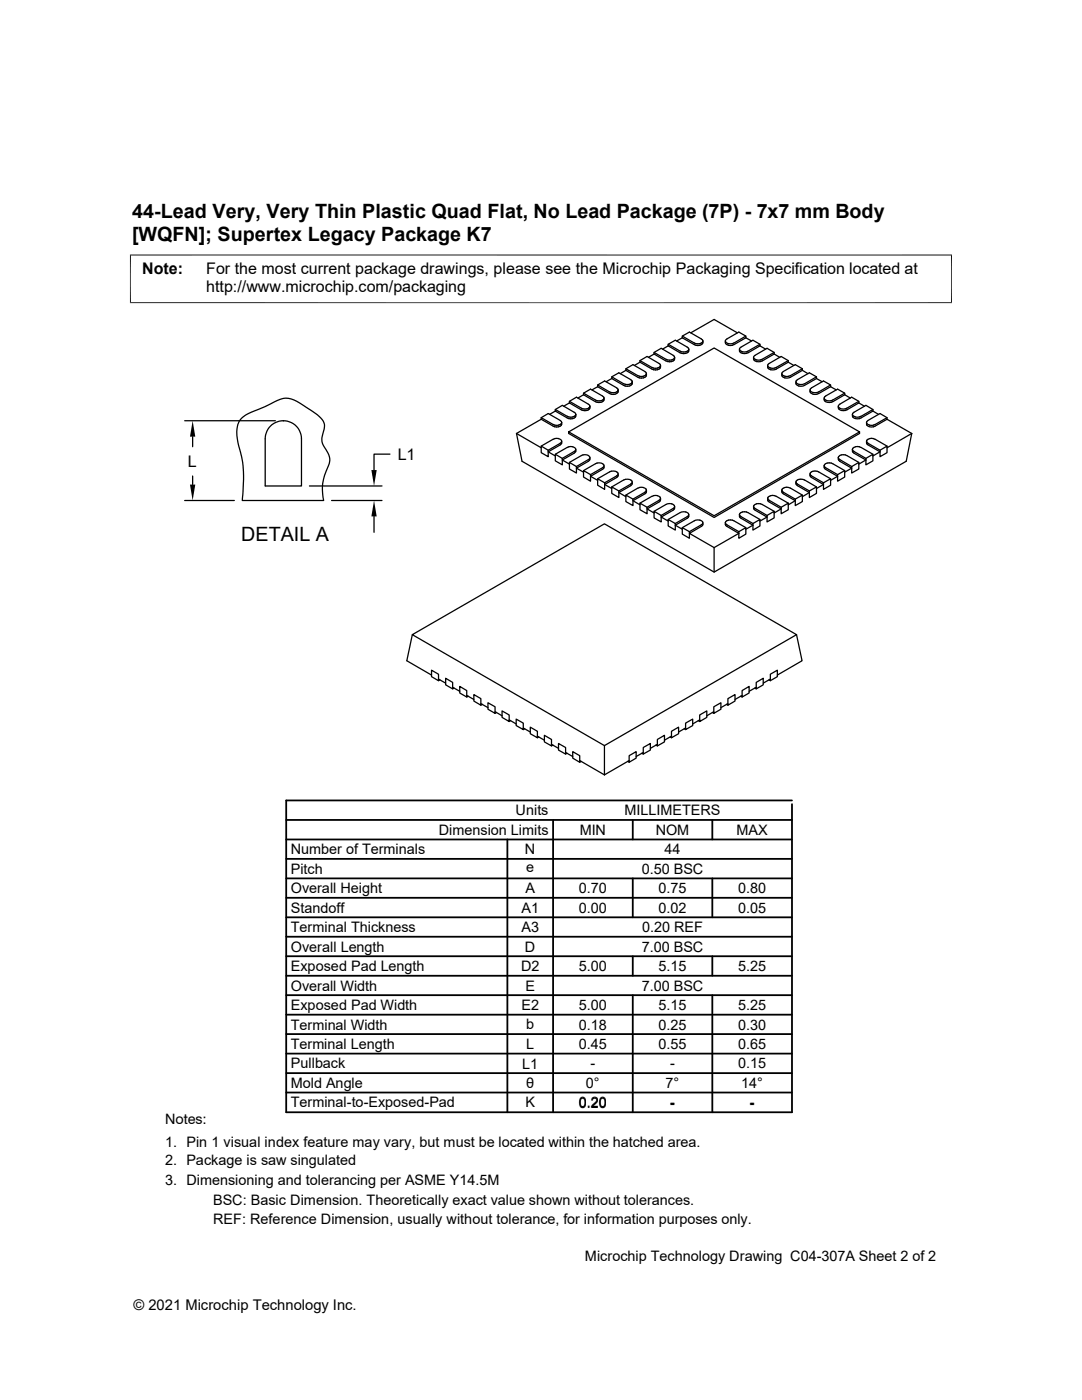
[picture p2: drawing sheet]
<svg xmlns="http://www.w3.org/2000/svg" width="216mm" height="279mm" viewBox="0 0 216 279" stroke-linecap="round" stroke-linejoin="round" font-family="sans-serif">
<g fill="none" stroke="#000" stroke-width=".25">
<path d="M116.4 78.8l-1.1 .6M116.4 78.8l2.4 1.4a1.02 1.02 0 0 0 1.1 .1 1.02 1.02 0 0 0 .6-.9M116.4 78.5l2.4 1.3a1.57 1.57 0 0 0 1.4 0M116.4 78.8v-.3l1.4-.8 2.4 1.3M119.3 77.2v-.4l1.3-.8 2.4 1.4 .3 .4M119.3 76.8l2.7 1.5M119.3 77.2l2.3 1.3M119.3 77.2l-1.2 .6M120.2 79.1l.3 .3M120.5 79.7l-.3 .1M120.5 79.4v.2M121.6 78.5l.4 .2"/>
<path d="M122.1 75.5v-.3l1.4-.8 2.4 1.4 .3 .4M122.1 75.5l2.4 1.4a1.02 1.02 0 0 0 1 .2 1.02 1.02 0 0 0 .7-.9M122.1 75.2l2.4 1.4M122.1 75.5l-1.2 .7M123.3 77.8a.95 .95 0 0 1-1.4 .9M123.3 77.8a1.02 1.02 0 0 1-1.4 .5M124.9 73.9l-1.1 .7M124.9 73.9l2.7 1.5M124.9 73.6l2.4 1.4M124.9 73.9v-.3l1.4-.8 2.4 1.3M126.2 76.2a1.17 1.17 0 0 1-1.7 .4M127.3 75l.3 .1"/>
<path d="M127.7 72.3l2.4 1.4a1.49 1.49 0 0 0 1.6-.2M127.7 72l2.7 1.4M127.7 72.3l-1.1 .6M127.7 72.3v-.3l1.4-.9 2.5 1.5 .2 .3M128.7 75.3l-1.1 .1M128.7 74.2l.3 .4a1.08 1.08 0 0 1-1.4 .5M129 74.9l-.3 .4M129 74.6v.3M130.5 70.7v-.4l1.4-.8 2.4 1.4M130.5 70.7l2.6 1.4 .9 .1M130.5 70.3l2.6 1.5h.9M130.5 70.7l-1.1 .6"/>
<path d="M131.2 73.5h-.8M131.8 72.9l-.2 .3-.4 .2M131.8 72.9l-.1 .5M133.3 69l-1.1 .7M133.3 68.7l2.4 1.4a1.16 1.16 0 0 0 1.7-.4M133.3 69l2.4 1.4M133.3 69v-.3l1.4-.8 2.4 1.4 .3 .4M134.3 70.9l.3 .5-.3 .3M134.3 71.7l-.3 .1M134.6 71.6l-.1 .3-.5 .3M134.6 71.3v.3M136.1 67.4v-.3l1.5-.8 2.4 1.3"/>
<path d="M136.1 67.4l2.5 1.4M136.1 67.1l2.5 1.4M136.1 67.4l-1.1 .7M137.4 69.7a.93 .93 0 0 1-1.4 .8l-.3-.1M137.8 66.4l4.7-2.6 4.6 2.6M138.5 68.8l.4 .1M138.5 68.5l1.2 .1M139.7 68.9h-.8M140 67.7l.3 .4M140.3 68.1a.65 .65 0 0 1-.7 .8M140.3 68.1l-.2 .3-.5 .2M144.7 68.1l.1 .4 .2 .3"/>
<path d="M145 67.7a.48 .48 0 0 0-.2 .6 .48 .48 0 0 0 .6 .3M145.1 68.8l.3 .1M145.3 68.9h.8M146.4 68.5l-1.1 .1M147.6 69.7a.93 .93 0 0 0 1.3 .8M148.8 67.4v-.3l-1.4-.8-2.4 1.3M148.8 67.4l-2.7 1.5M148.8 67.1l-2.4 1.4M148.8 67.4l1.2 .7M149.2 70.4l-.3 .1M150.4 71.3v.4l.3 .3M150.7 70.9l-.3 .4 .3 .4"/>
<path d="M150.7 71.7l.3 .1M150.7 72l.3 .2M151.6 69l1.2 .7M151.6 68.7l-2.7 1.5M151.6 69l-2.4 1.4M151.6 69v-.3l-1.4-.8-2.4 1.4a.48 .48 0 0 0-.2 .6 .48 .48 0 0 0 .6 .3h.7M153.2 72.9v.5M153.8 73.5h.8M154.5 70.7l1.1 .6M154.5 70.7v-.4l-1.4-.8-2.4 1.4M154.5 70.7l-2.7 1.5h-.8M154.5 70.3l-2.7 1.5h-.8"/>
<path d="M156 74.6v.3M156 74.9l.1 .2M156.1 75.1l.2 .2M156.1 74.8l.2 .2M156.1 74.4v.4M156.3 74.2l-.2 .2M157.3 72.3v-.3l-1.4-.9-2.4 1.4-.3 .3a.52 .52 0 0 0 .6 .6M157.3 72.3l-2.4 1.4a1.49 1.49 0 0 1-1.7-.2M157.3 72l-2.7 1.4M157.3 72.3l1.1 .6M157.7 75a1.37 1.37 0 0 1-1.4 0M160.1 73.9l1.1 .7"/>
<path d="M160.1 73.9l-2.4 1.4a1.52 1.52 0 0 1-1.4 0M160.1 73.6l-2.4 1.4M160.1 73.9v-.3l-1.4-.8-2.4 1.3M161.6 77.8l.1 .5M161.7 78.3a1.4 1.4 0 0 0 1.6 .2M161.7 77.6v.4M162.9 75.5l1.1 .7M162.9 75.5v-.3l-1.4-.8-2.4 1.4a.48 .48 0 0 0-.2 .6 .48 .48 0 0 0 .5 .3l1.1-.1M162.9 75.5l-2.4 1.4a1.04 1.04 0 0 1-1.1 .2 1.04 1.04 0 0 1-.6-.9M162.9 75.2l-2.4 1.4M164.4 79.4v.4M164.5 79.8l.2 .4"/>
<path d="M164.5 79.7l.2 .1M164.7 79.1a.37 .37 0 0 0-.2 .5M164.8 79.8l1.1 .2M165.7 77.2v-.4l-1.4-.8-2.6 1.6M165.7 77.2l1.2 .6M165.7 76.8l-2.4 1.4a1.49 1.49 0 0 1-1.6-.2M165.7 77.2l-2.4 1.3M168.6 78.8v-.3l-1.5-.8-2.4 1.3M168.6 78.8l1.1 .6M168.6 78.8l-2.8 1.5M168.6 78.5l-2.8 1.5M36.9 99.9h9.9"/>
<path d="M36.9 84h18M38.4 87.1v2.1M38.4 95v1.7M48.3 83.4l1.3-.9 3.2-1.3a11.7 11.7 0 0 1 4.2-1.7 8.7 8.7 0 0 1 4.5 2 6.5 6.5 0 0 1 3.2 3 6.1 6.1 0 0 1-.5 3l.1 .9 .7 1.3a3.2 3.2 0 0 1 .3 3.9 9.3 9.3 0 0 0-.7 6.3h-16.3a26 26 0 0 0-.8-11.7 5.3 5.3 0 0 1 .6-4.7zM54 85a3.6 3.6 0 0 1 3.9-.7 3.6 3.6 0 0 1 2.3 3.3v9.4h-7.3v-9.8l.4-1.2zM56.5 84h.1M61.7 97h14.5M66.2 99.9h10M77.8 90.6h-3.2v3.2M103.1 86.5l4.9 2.9M103.1 86.5l1.1 5.6 38.3 22.1 38.3-22.1 1.1-5.6M108 89l1.4 .9v1.2l-1.4-.8z"/>
<path d="M108 83.7l2.4 1.3 1.1 .2M108 83.4l2.4 1.3M108 83.7l-4.9 2.8M108 83.7v-.3l1.4-.9 2.6 1.6M110.4 84.7l.3 .2h.8M110.4 87.7l-2.4 1.3M110.8 82v-.3l1.4-.8 2.5 1.5 .2 .3M110.8 82l2.7 1.5M110.8 81.7l2.4 1.4M110.8 90.7l1.4 .8v1.3l-1.4-.8zM110.8 82l-1.1 .7M111.5 87.5a.48 .48 0 0 1 .6 .4 .48 .48 0 0 1-.3 .6"/>
<path d="M111.5 87.5h-.8l-.3 .2M111.8 85l-.3 .2M111.8 88.5l-2.4 1.4M112 84.1l.1 .2M112.1 88.1l-.2 .6-2.5 1.5 1.4 .8M112.1 84.3a.6 .6 0 0 1-.6 .5M112.1 84.3v.5l-.3 .2M113.2 83.1l.3 .1M113.5 86.2l29-16.8 29 16.8-29 16.7-29-16.7v.3l29 16.8 29-16.8v-.3M113.5 89.2h.8M113.5 89.2l-2.7 1.5M113.6 80.4v-.3l1.4-.8 2.5 1.5 .2 .3"/>
<path d="M113.6 80.4l2.4 1.4a1.47 1.47 0 0 0 1.6-.2M113.6 80.1l2.4 1.4a1.13 1.13 0 0 0 1.7-.4M113.6 92.3l1.4 .8v1.3l-1.4-.8zM113.6 80.4l-1.1 .7M114.3 89.2a.48 .48 0 0 1 .6 .3 .48 .48 0 0 1-.3 .6l-2.4 1.4M114.6 90.4l-2.4 1.4 1.4 .8M114.9 89.7v.4l-.3 .3M114.9 82.7a.93 .93 0 0 1-1.4 .8M114.9 82.7a1.07 1.07 0 0 1-1.4 .5M116.4 93.9l1.4 .8v1.3l-1.4-.8zM117.4 90.9a.37 .37 0 0 1 .2 .6M117.4 90.9a1.57 1.57 0 0 0-1.4 0l-2.4 1.4"/>
<path d="M117.6 91.5l-2.6 1.6M117.7 81.1l-.1 .5M117.7 91.3l-.2 .6-2.5 1.5 1.4 .8M119.3 95.5l1.4 .9v1.3l-1.4-.9zM120.2 92.5a.41 .41 0 0 1 .3 .4 .41 .41 0 0 1-.3 .4l-2.4 1.4M120.2 92.5a1.57 1.57 0 0 0-1.4 0l-2.4 1.4M120.5 93.5l-2.7 1.6 1.5 .8M120.5 92.9v.6M121.9 94a.99 .99 0 0 1 1.4 .6l-.3 .4M122 94l-2.7 1.5M122.1 97.2l1.4 .8v1.3l-1.4-.8zM123.1 95l-2.5 1.4"/>
<path d="M123.3 94.6l-.1 .6-2.6 1.5 1.5 .8M124.9 98.8l1.4 .8v1.3l-1.4-.8zM125.9 96.6l-2.4 1.4M126.1 96v.3l-.2 .3M126.1 96a1.44 1.44 0 0 0-1.6-.2l-2.4 1.4M126.2 96.2l-.2 .6-2.5 1.5 1.4 .8M127.3 97.4l-2.4 1.4M127.6 97.3h.8M127.6 97.3l-.3 .1M128.4 97.3l.5 .3v.4l-2.6 1.6M128.7 98.6l-2.4 1.3 1.4 .9M129 98.1l-.3 .4"/>
<path d="M129 97.8v.3M130.1 99l-2.4 1.4M130.1 99.1a1.03 1.03 0 0 1 1.7 .4l-.1 .1M131.7 99.7l-2.6 1.5M131.8 99.4l-.2 .7-2.5 1.5 1.4 .8M153.2 99.4l.2 .7 2.5 1.5-1.4 .8M153.2 99.4v.2M153.2 99.7l2.7 1.5M154.9 99l2.4 1.4M154.9 99.1a1.22 1.22 0 0 0-1.7 .3M156 97.8v.3M156 98.1l.1 .2"/>
<path d="M156.1 98.3l.2 .2M156.1 98l2.6 1.6M156.1 97.6v.4M156.3 98.6l2.4 1.3-1.4 .9M156.6 97.3l-.5 .3M157.4 97.3l2.7 1.5M157.4 97.3h-.8M158.7 99.6l1.4-.8v1.3l-1.4 .8zM158.8 96.2l.2 .6 2.5 1.5-1.4 .8M158.8 96.2l.3 .4M158.9 96a1.49 1.49 0 0 1 1.6-.2l2.4 1.4M158.9 96l-.1 .2"/>
<path d="M159.1 96.6l2.4 1.4M161.5 98l1.4-.8v1.3l-1.4 .8zM161.6 94.6l.1 .5M161.6 94.6l.1 .2M161.7 95.1l2.6 1.6-1.4 .8M161.7 94.8l.2 .2M161.7 94.4a1.49 1.49 0 0 1 1.6-.2l2.4 1.3M161.7 94.4l-.1 .2M161.9 95l2.4 1.4M164.3 96.4l1.4-.9v1.3l-1.4 .9zM164.4 92.9v.4M164.5 93.3v.2"/>
<path d="M164.5 93.5l2.6 1.6-1.4 .8M164.8 80.2l1.1 .1M165.8 92.4l2.8 1.5M165.9 92.4a.96 .96 0 0 0-1.4 .6l.2 .3 2.4 1.4M167.1 94.7l1.5-.8v1.3l-1.5 .8zM167.3 81.1v.5M167.3 91.3l.1 .6 2.5 1.5-1.3 .8M167.3 91.3v.2M167.3 91.5l2.6 1.6M167.6 90.9a1.57 1.57 0 0 1 1.4 0l2.4 1.4M167.6 90.9l-.3 .4M169.9 93.1l1.5-.8v1.3l-1.5 .8z"/>
<path d="M170.1 82.7a.93 .93 0 0 0 1.4 .8M170.1 89.7v.4l.3 .3M170.1 89.7l.3 .4M170.4 90.4l2.4 1.4-1.4 .8M170.4 90.1l2.4 1.4M170.4 83.1l1.1 .1M170.4 82.3l-.3 .4 .3 .4M170.4 89.3l-.3 .4M170.7 89.2l-.3 .1M171.4 80.4l1.1 .7M171.4 80.4l-2.4 1.4a1.47 1.47 0 0 1-1.7-.2M171.4 80.1l-2.4 1.4a1.1 1.1 0 0 1-1.7-.5l.3-.3 2.3-1.4 1.5 .8v.3"/>
<path d="M171.5 89.2l2.7 1.5M171.5 89.2h-.8M171.8 83.1l-.3 .1M172.8 91.5l1.4-.8v1.3l-1.4 .8zM172.9 88.1l.2 .6 2.5 1.5-1.4 .8M172.9 88.1l.3 .4M173 84.1a.49 .49 0 0 0 .5 .7l.8 .1 .3-.2M173.2 88.5l2.4 1.4M174.2 82v-.3l-1.4-.8-2.4 1.4M174.2 82l-2.7 1.5M174.2 81.7l-2.4 1.4M174.2 82l1.1 .7"/>
<path d="M174.6 87.7l2.4 1.3M174.6 87.7a1.18 1.18 0 0 0-1.7 .4M175.6 89.9l1.4-.9v1.3l-1.4 .8zM177 83.7l-2.4 1.3a1.02 1.02 0 0 1-1.1 .2 1.02 1.02 0 0 1-.6-.9M177 83.4l-2.4 1.3M177 83.7v-.3l-1.4-.9-2.6 1.6M177 83.7l4.9 2.8M181.9 86.5l-4.9 2.9M74.6 103.1v3.1M127.7 100.4l1.4 .8v1.3l-1.4-.8zM130.5 102l1.4 .9v1.3l-1.4-.8zM132.9 100.7l-2.4 1.3"/>
<path d="M133.3 103.7l1.4 .8v1.3l-1.4-.8zM134 100.5l.5 .4 .1 .4-2.7 1.6M134 100.5l-1.1 .2M134.6 101.6l-2.7 1.6 1.4 .8M134.6 101.4l-.1 .2M134.6 101.1v.3M136.1 105.3l1.5 .8v1.3l-1.5-.8zM137.1 103.1l.3-.4a1.19 1.19 0 0 0-1.7-.4l-2.4 1.4M137.1 103.1l-2.4 1.4M137.4 102.7l-.1 .6-2.6 1.5 1.4 .8M139.6 103.8l.6 .3M139.7 103.8l-1 .1-2.6 1.4"/>
<path d="M140 104.7l-2.4 1.4M140.2 104.1v.3l-.2 .3M140.3 104.3l-.2 .7-2.5 1.4 4.9 2.9M142.5 109.3v4.9M144.7 104.3l.2 .7 2.5 1.4-4.9 2.9M144.7 104.3l.3 .4M144.8 104.1l-.1 .2M145 104.7l2.4 1.4M145.3 103.8l1.1 .1 2.4 1.4M145.4 103.8l-.6 .3M147.4 106.1l1.4-.8v1.3l-1.4 .8zM147.6 102.7l.1 .6 2.5 1.5-1.4 .8"/>
<path d="M147.6 102.7l.2 .4M147.8 103.1l2.4 1.4M148.9 102.2l2.7 1.5M148.9 102.2a1.02 1.02 0 0 0-1.3 .5M150.2 104.5l1.4-.8v1.3l-1.4 .8zM150.4 101.1v.5M150.4 101.1l.1 .3 2.6 1.5M150.4 101.6l2.7 1.6-1.5 .8M151 100.5h.8l2.7 1.5M151 100.5l-.5 .3-.1 .3M153.1 102.9l1.4-.9v1.4l-1.4 .8zM155.9 101.2l1.4-.8v1.3l-1.4 .8z"/>
<path d="M82.3 126.7l-1.1 5.2 4.9 2.8M82.3 126.7l38.3-22.2 38.3 22.2-38.3 22.1zM86.1 133.8l1.4 .8v1.2l-1.4-.8zM87.5 135.5l1.4 .8M87.8 135.7l-.3 .1M88.9 135.4l1.4 .8v1.3l-1.4-.8zM90.3 137.2l1.4 .8M90.6 137.3l-.3 .2M91.7 137l1.4 .8v1.3l-1.4-.8zM93.1 138.8l1.5 .8M93.4 138.9l-.3 .2M94.6 138.6l1.3 .8v1.3l-1.3-.8z"/>
<path d="M145.2 139.4l1.5-.8v1.3l-1.5 .8zM147.8 138.9l.3 .2M148.1 137.8l1.4-.8v1.3l-1.4 .8zM148.1 138.8l-1.4 .8M150.6 137.3l.3 .2M150.9 136.2l1.4-.8v1.3l-1.4 .8zM150.9 137.2l-1.4 .8M153.4 135.7l.3 .1M153.7 134.6l1.4-.8v1.2l-1.4 .8zM153.7 135.5l-1.4 .8M158.9 126.7l1.1 5.2-4.9 2.8M95.9 140.4l1.5 .8"/>
<path d="M96.2 140.6l-.3 .1M97.4 140.3l1.4 .8v1.3l-1.4-.9zM98.8 142l1.4 .9M99.1 142.2l-.3 .2M100.2 141.9l1.4 .8v1.3l-1.4-.8zM101.6 143.7l1.4 .8M101.9 143.8l-.3 .2M103 143.5l1.4 .8v1.3l-1.4-.8zM104.4 145.3l1.4 .8M104.7 145.5l-.3 .1M105.8 145.1l1.4 .8v1.3l-1.4-.8zM107.2 146.9l1.4 .8"/>
<path d="M107.5 147.1l-.3 .1M108.6 146.7l1.4 .9v1.3l-1.4-.8zM110 148.5l1.4 .9M110.3 148.7l-.3 .2M111.4 148.4l1.5 .8v1.3l-1.5-.8zM112.9 150.2l1.4 .8M113.1 150.3l-.2 .2M114.3 150l1.4 .8v1.3l-1.4-.8zM115.7 151.8l4.9 2.8M116 152l-.3 .1M120.6 148.8v5.8M125.3 152l.2 .1"/>
<path d="M125.5 150.8l1.4-.8v1.3l-1.4 .8zM125.5 151.8l-4.9 2.8M128.1 150.3l.3 .2M128.4 149.2l1.4-.8v1.3l-1.4 .8zM128.4 150.2l-1.5 .8M130.9 148.7l.3 .2M131.2 147.6l1.4-.9v1.4l-1.4 .8zM131.2 148.5l-1.4 .9M133.7 147.1l.3 .1M134 145.9l1.4-.8v1.3l-1.4 .8zM134 146.9l-1.4 .8M136.5 145.5l.3 .1"/>
<path d="M136.8 144.3l1.4-.8v1.3l-1.4 .8zM136.8 145.3l-1.4 .8M139.3 143.8l.3 .2M139.6 142.7l1.4-.8v1.3l-1.4 .8zM139.6 143.7l-1.4 .8M142.2 142.2l.2 .2M142.4 141.1l1.4-.8v1.2l-1.4 .9zM142.4 142l-1.4 .9M145 140.6l.2 .1M145.2 140.4l-1.4 .8"/>
</g>
<g fill="none" stroke="#000" stroke-width=".36">
<path d="M158 159.7h-100.9v62.3h100.9v-61.5M57.1 179.2h100.9M57.1 175.3h100.9M57.1 171.4h100.9M57.1 167.5h100.9M57.1 163.6h100.9M101.2 167.5v54.5M110.4 163.6v58.4M126.3 163.6v3.9M126.3 175.3v7.8M142.1 163.6v3.9M142.1 175.3v7.8"/>
<path d="M57.1 190.8h100.9M57.1 186.9h100.9M57.1 183.1h100.9M57.1 198.6h100.9M57.1 194.7h100.9M126.3 190.8v3.9M126.3 198.6v23.4M142.1 190.8v3.9M142.1 198.6v23.4M57.1 206.4h100.9M57.1 218h100.9M57.1 202.5h100.9"/>
<path d="M57.1 210.3h100.9M57.1 214.2h100.9"/>
</g>
<path d="M26 50.8v9.7M189.9 50.8v9.7M189.9 50.9h-164M25.9 60.4h164" fill="none" stroke="#000" stroke-width=".2"/>
<path d="M37.9 96.7h1.1l-.6 3.2zM38.4 84l.6 3.1h-1.1zM74.1 93.8h1.1l-.6 3.2zM74.6 99.9l.6 3.2h-1.1z" fill="#000"/>
<g font-size="3.9">
<text x="26.4" y="43.5">44-Lead Very, Very Thin Plastic Quad Flat, No Lead Package (7P) - 7x7 mm Body</text>
<text x="26.4" y="48.1">[WQFN]; Supertex Legacy Package K7</text>
<text x="48.1" y="107.9">DETAIL A</text>
</g>
<g font-size="3.2">
<text x="28.4" y="54.7">Note:</text>
<text x="41.1" y="58.3">http://www.microchip.com/packaging</text>
<text x="41.1" y="54.7">For the most current package drawings, please see the Microchip Packaging Specification located at</text>
<text x="37.5" y="93.2">L</text>
<text x="79.4" y="91.8">L1</text>
</g>
<g font-size="2.9">
<text x="87.6" y="166.6">Dimension Limits</text>
<text x="102.9" y="162.7">Units</text>
<text x="115.7" y="166.6">MIN</text>
<text x="124.6" y="162.7">MILLIMETERS</text>
<text x="130.8" y="166.6">NOM</text>
<text x="147" y="166.6">MAX</text>
<text x="58" y="170.5">Number of Terminals</text>
<text x="104.8" y="170.5">N</text>
<text x="132.6" y="170.5">44</text>
<text x="58" y="178.3">Overall Height</text>
<text x="58" y="174.4">Pitch</text>
<text x="104.8" y="178.3">A</text>
<text x="105" y="174.1">e</text>
<text x="115.5" y="178.3">0.70</text>
<text x="128" y="174.4">0.50 BSC</text>
<text x="131.4" y="178.3">0.75</text>
<text x="147.3" y="178.3">0.80</text>
<text x="58" y="182.2">Standoff</text>
<text x="104.1" y="182.2">A1</text>
<text x="115.5" y="182.2">0.00</text>
<text x="131.4" y="182.2">0.02</text>
<text x="147.3" y="182.2">0.05</text>
<text x="58" y="186">Terminal Thickness</text>
<text x="58" y="189.9">Overall Length</text>
<text x="104.1" y="186">A3</text>
<text x="104.8" y="189.9">D</text>
<text x="128" y="189.9">7.00 BSC</text>
<text x="128.1" y="186">0.20 REF</text>
<text x="58" y="197.7">Overall Width</text>
<text x="58" y="193.8">Exposed Pad Length</text>
<text x="104" y="193.8">D2</text>
<text x="104.8" y="197.7">E</text>
<text x="115.5" y="193.8">5.00</text>
<text x="128" y="197.7">7.00 BSC</text>
<text x="131.4" y="193.8">5.15</text>
<text x="147.3" y="193.8">5.25</text>
<text x="58" y="201.6">Exposed Pad Width</text>
<text x="104" y="201.6">E2</text>
<text x="115.5" y="201.6">5.00</text>
<text x="131.4" y="201.6">5.15</text>
<text x="147.3" y="201.6">5.25</text>
<text x="58" y="205.5">Terminal Width</text>
<text x="58" y="209.4">Terminal Length</text>
<text x="105" y="205.4">b</text>
<text x="105" y="209.4">L</text>
<text x="115.5" y="209.4">0.45</text>
<text x="115.5" y="205.5">0.18</text>
<text x="131.4" y="205.5">0.25</text>
<text x="131.4" y="209.4">0.55</text>
<text x="147.3" y="209.4">0.65</text>
<text x="147.3" y="205.5">0.30</text>
<text x="58" y="213.2">Pullback</text>
<text x="104.2" y="213.3">L1</text>
<text x="117.8" y="213.2">-</text>
<text x="133.7" y="213.2">-</text>
<text x="147.3" y="213.2">0.15</text>
<text x="58" y="221">Terminal-to-Exposed-Pad</text>
<text x="58" y="217.1">Mold Angle</text>
<text x="104.8" y="221">K</text>
<text x="105" y="217.1">θ</text>
<text x="115.5" y="221">0.20</text>
<text x="116.9" y="217.1">0°</text>
<text x="132.8" y="217.1">7°</text>
<text x="133.7" y="221">-</text>
<text x="147.9" y="217.1">14°</text>
<text x="149.6" y="221">-</text>
<text x="32.9" y="224.4">Notes:</text>
<text x="32.9" y="229">1. Pin 1 visual index feature may vary, but must be located within the hatched area.</text>
<text x="32.9" y="232.6">2. Package is saw singulated</text>
<text x="32.9" y="236.6">3. Dimensioning and tolerancing per ASME Y14.5M</text>
<text x="42.5" y="244.3">REF: Reference Dimension, usually without tolerance, for information purposes only.</text>
<text x="42.5" y="240.6">BSC: Basic Dimension. Theoretically exact value shown without tolerances.</text>
<text x="116.7" y="251.7">Microchip Technology Drawing C04-307A Sheet 2 of 2</text>
<text x="26.6" y="261.3">© 2021 Microchip Technology Inc.</text>
</g>
</svg>
